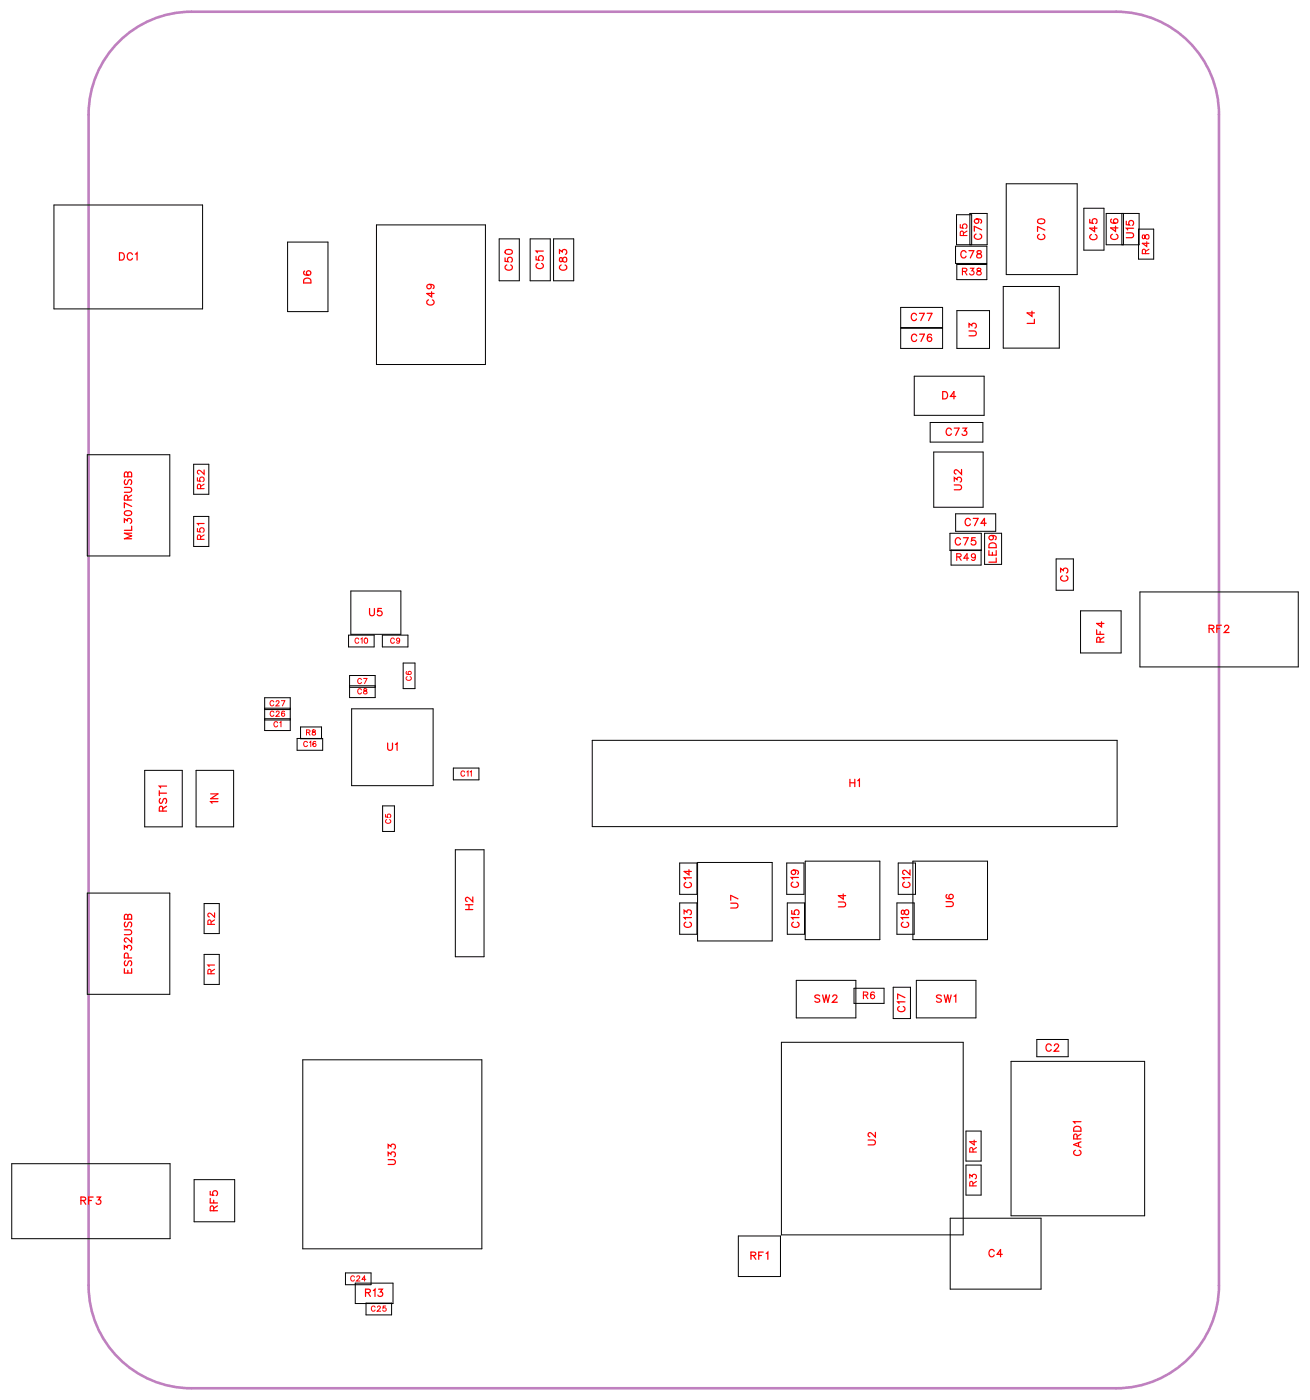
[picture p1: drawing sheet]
<svg xmlns="http://www.w3.org/2000/svg" width="127mm" height="136mm" viewBox="0 0 127 136" stroke-linecap="round" stroke-linejoin="round" font-family="sans-serif">
<path d="M11.1 4.5a10 10 0 0 1 7.5-3.4h90a10 10 0 0 1 10 10v114a10 10 0 0 1-10 10h-90a10 10 0 0 1-10-10v-114a10 10 0 0 1 2.5-6.6z" fill="none" stroke="#bf80bf" stroke-width=".25"/>
<g fill="none" stroke="#000" stroke-width=".1">
<path d="M5.3 20h14.4v10.1h-14.4zM97.9 17.9h6.9v8.8h-6.9zM28 23.6h3.9v6.7h-3.9zM36.6 21.9h10.6v13.6h-10.6zM48.6 23.3h1.9v4h-1.9zM51.6 23.3h2v4h-2zM53.9 23.3h1.9v4h-1.9zM87.6 29.9h4.1v2h-4.1zM87.6 32h4.1v1.9h-4.1zM89 36.6h6.8v3.8h-6.8zM93 24h3v1.6h-3zM93.1 25.7h2.9v1.5h-2.9z"/>
<path d="M93.1 30.2h3.2v3.7h-3.2zM94.6 23.8v-2.9h-1.5v2.9h3v-3h-1.7v3M97.6 27.9h5.5v6h-5.5zM105.5 20.3h1.9v4.1h-1.9zM107.6 20.8h3.3v3h-3.3zM109.2 20.8v3M109.3 20.8v3M110.8 22.3h1.5v2.9h-1.5zM8.5 44.3h8v9.8h-8zM18.8 50.3h1.5v2.9h-1.5zM18.8 45.2h1.5v2.9h-1.5zM34.1 57.5h4.9v4.2h-4.9z"/>
<path d="M90.5 41.1h5.1v1.9h-5.1zM90.9 44h4.8v5.4h-4.8zM92.4 51.9h3.1v1.7h-3.1zM92.6 53.5h2.9v1.5h-2.9zM93 50h3.9v1.7h-3.9zM95.8 51.9h1.7v3h-1.7zM102.8 54.4h1.7v3.1h-1.7zM105.2 59.5h3.9v4.1h-3.9zM110.9 57.6h15.4v7.3h-15.4zM14.1 75h3.6v5.5h-3.6zM19.1 75h3.6v5.5h-3.6zM25.8 67.9h2.4v3.2h-2.4z"/>
<path d="M25.8 70h2.4M25.8 68.9h2.4M25.8 70.1h2.4M25.8 69.1h2.4M28.9 71.9h2.5v1.1h-2.5zM29.2 70.8h2.1v1.1h-2.1zM33.9 61.8h2.5v1.2h-2.5zM34 65.8h2.5v2.1h-2.5zM34 66.9h2.5M34 66.8h2.5M34.2 69h7.9v7.5h-7.9zM37.2 61.8h2.5v1.2h-2.5z"/>
<path d="M37.2 78.5h1.2v2.4h-1.2zM39.2 64.5h1.2v2.5h-1.2zM44.1 74.8h2.5v1.1h-2.5zM57.6 72.1h51.1v8.4h-51.1zM8.5 86.9h8v9.9h-8zM19.9 92.9h1.4v2.9h-1.4zM19.9 88h1.4v2.9h-1.4zM44.3 82.7h2.8v10.4h-2.8zM66.1 87.9h1.7v3h-1.7zM66.1 84h1.7v3.1h-1.7zM67.9 84h7.2v7.6h-7.2zM76.6 84h1.6v3.1h-1.6z"/>
<path d="M76.6 87.9h1.7v3h-1.7zM77.5 95.4h5.8v3.7h-5.8zM78.4 83.8h7.2v7.7h-7.2zM83.1 96.2h2.9v1.5h-2.9zM86.9 96.1h1.7v3.1h-1.7zM87.3 87.9h1.7v3h-1.7zM87.4 84h1.7v3.1h-1.7zM88.8 83.8h7.3v7.7h-7.3zM89.2 95.4h5.8v3.7h-5.8zM1.1 113.3h15.4v7.3h-15.4zM18.9 114.8h3.9v4.1h-3.9zM29.5 103.2h17.4v18.4h-17.4z"/>
<path d="M76 101.5h17.7v18.7h-17.7zM92.5 118.6h8.8v6.9h-8.8zM94 110.1h1.5v2.9h-1.5zM94 113.4h1.5v2.9h-1.5zM98.4 103.3h13v15.1h-13zM100.9 101.2h3v1.7h-3zM33.6 123.9h2.5v1.2h-2.5zM34.6 124.9h3.6v2h-3.6zM35.6 126.9h2.5v1.1h-2.5zM71.8 120.3h4.2v4h-4.2z"/>
</g>
<g fill="none" stroke="#f00" stroke-width=".12">
<path d="M11.6 24.6h.3a.38 .38 0 0 1 .2 .4 .38 .38 0 0 1-.2 .3h-.3zM12.9 24.8a.26 .26 0 0 0-.3-.2 .26 .26 0 0 0-.2 .3v.1a.26 .26 0 0 0 .2 .3 .26 .26 0 0 0 .3-.2M13.2 24.7l.1-.1v.7M29.6 27.1h.2h.4l.1 .4h-.8zM29.6 26.4a.35 .35 0 0 0 .2 .4 .35 .35 0 0 0 .5-.2 .22 .22 0 0 0-.2-.2 .22 .22 0 0 0-.3 .2 .22 .22 0 0 0 .2 .2M41.7 29.2a.26 .26 0 0 0-.2 .3 .26 .26 0 0 0 .3 .2h.2a.26 .26 0 0 0 .2-.2 .26 .26 0 0 0-.1-.3M41.8 27.7a.22 .22 0 0 1 .2 .3 .22 .22 0 0 1-.4 .1 .22 .22 0 0 1 0-.4h.2a.34 .34 0 0 1 .4 .3l-.1 .1M42 28.4v.5l-.5-.3h.7M49.2 25.1v.3l.3 .1a.25 .25 0 0 1-.1-.4 .25 .25 0 0 1 .4 0 .25 .25 0 0 1-.1 .4M49.2 24.4l.3-.1a.3 .3 0 0 1 .4 .3 .38 .38 0 0 1-.4 .2 .38 .38 0 0 1-.3-.3zM49.3 25.8a.26 .26 0 0 0-.2 .3 .26 .26 0 0 0 .3 .2h.2a.26 .26 0 0 0 .3-.2 .26 .26 0 0 0-.2-.3M52.2 25v.3h.3a.25 .25 0 0 1 0-.4 .25 .25 0 0 1 .3 .1 .25 .25 0 0 1-.1 .4"/>
<path d="M52.3 25.6a.26 .26 0 0 0-.1 .3 .26 .26 0 0 0 .2 .2h.2a.26 .26 0 0 0 .3-.2 .26 .26 0 0 0-.2-.3M52.9 24.4h-.7l.1 .2M54.4 24.7v-.4l.3 .2a.24 .24 0 0 1 .4-.2 .25 .25 0 0 1-.1 .5M54.5 25.1v.3l.1 .1 .3-.5a.24 .24 0 0 1 .3 .3 .24 .24 0 0 1-.3 .2l-.1-.1-.1-.3zM54.6 25.8a.26 .26 0 0 0-.2 .3 .26 .26 0 0 0 .3 .2h.2a.26 .26 0 0 0 .3-.2 .26 .26 0 0 0-.2-.3M89.2 30.7a.26 .26 0 0 0-.3-.2 .26 .26 0 0 0-.2 .3v.1a.26 .26 0 0 0 .2 .3 .26 .26 0 0 0 .3-.2M89.2 32.7a.26 .26 0 0 0-.3-.2 .26 .26 0 0 0-.2 .3v.2a.26 .26 0 0 0 .2 .2 .26 .26 0 0 0 .3-.1M89.5 30.5h.4l-.3 .7M89.5 32.5h.5l-.4 .7M90.2 30.5h.5l-.3 .7M90.6 32.6a.35 .35 0 0 0-.4 .2 .35 .35 0 0 0 .2 .4 .22 .22 0 0 0 .3-.2 .22 .22 0 0 0-.2-.2 .22 .22 0 0 0-.3 .2M91.7 38.1h.3a.38 .38 0 0 1 .2 .4 .38 .38 0 0 1-.2 .3h-.3z"/>
<path d="M93 38.6h-.5l.3-.5v.7M94 24.6a.26 .26 0 0 0-.3-.2 .26 .26 0 0 0-.2 .3v.1a.26 .26 0 0 0 .2 .3 .26 .26 0 0 0 .3-.2M94.3 24.4h.5l-.4 .7M94.3 32.2h.5l.2 .2-.1 .3h-.6M94.3 31.9v-.4l.3 .2a.24 .24 0 0 1 .4-.2 .24 .24 0 0 1-.1 .4M95 22.8a.26 .26 0 0 0-.2 .3 .26 .26 0 0 0 .3 .2h.2a.26 .26 0 0 0 .2-.2 .26 .26 0 0 0-.1-.3M95.1 21.3a.22 .22 0 0 1 .1 .3 .22 .22 0 0 1-.3 .1 .22 .22 0 0 1 0-.4h.2a.34 .34 0 0 1 .4 .3l-.1 .1M95.1 24.4v.2l.3 .1 .1 .2a.24 .24 0 0 1-.2 .2 .24 .24 0 0 1-.3-.2l.5-.3-.1-.2zM95.5 22.4l-.7-.4v.5M100.4 30.3v.5l-.4-.3h.7M100.7 31.1v.4h-.7M101 21.4l.3-.1a.3 .3 0 0 1 .4 .3 .38 .38 0 0 1-.4 .2 .38 .38 0 0 1-.3-.3z"/>
<path d="M101.1 22.8a.26 .26 0 0 0-.1 .3 .26 .26 0 0 0 .2 .2h.2a.26 .26 0 0 0 .3-.2 .26 .26 0 0 0-.2-.3M101.7 22.4l-.7-.3v.4M106 21.4v.3h.4a.25 .25 0 0 1-.1-.4 .25 .25 0 0 1 .4 .1 .25 .25 0 0 1-.1 .4M106.2 22.8a.26 .26 0 0 0-.2 .3 .26 .26 0 0 0 .3 .2h.2a.26 .26 0 0 0 .3-.2 .26 .26 0 0 0-.2-.3M106.5 22v.5l-.5-.3h.8M108.2 21.3l-.1 .1a.35 .35 0 0 0 .3 .4 .35 .35 0 0 0 .4-.3 .22 .22 0 0 0-.2-.2 .22 .22 0 0 0-.2 .2 .22 .22 0 0 0 .2 .2M108.3 22.8a.26 .26 0 0 0-.2 .3 .26 .26 0 0 0 .3 .2h.1a.26 .26 0 0 0 .3-.2 .26 .26 0 0 0-.2-.3M108.6 22v.5l-.5-.3h.7M109.6 22.7h.5l.2 .2-.1 .2h-.6M109.6 21.5v.4h.3a.25 .25 0 0 1 0-.4 .25 .25 0 0 1 .4 .1 .25 .25 0 0 1-.1 .3M110.3 22.2h-.7l.1 .2M12.1 50.9v-.4l.3 .2a.24 .24 0 0 1 .4-.2 .24 .24 0 0 1-.1 .4"/>
<path d="M12.1 47.5h.5l.2 .2-.1 .2h-.6M12.1 49.8l.3-.1a.3 .3 0 0 1 .4 .3 .38 .38 0 0 1-.4 .2 .38 .38 0 0 1-.3-.3zM12.2 46.7l-.1 .2 .1 .3 .2-.1 .2-.4h.1l.1 .2-.1 .3M12.4 48.7v-.4l-.2-.1-.1 .5h.7M12.4 46.1v-.1h-.2l-.1 .4h.7v-.3l-.1-.2-.2 .1-.1 .4M12.8 49.3l-.7-.3v.4M12.8 51.2v.4h-.7M12.8 51.9h-.7l.7 .3-.7 .2h.7M12.8 48.2l-.4 .2M36 59.2v.5l.2 .2 .2-.1v-.6M37.1 59.2h-.3v.3a.25 .25 0 0 1 .3 0 .25 .25 0 0 1 0 .4 .25 .25 0 0 1-.4-.1M92.6 41.8a.26 .26 0 0 0-.3-.1 .26 .26 0 0 0-.2 .2v.2a.26 .26 0 0 0 .2 .3 .26 .26 0 0 0 .3-.2"/>
<path d="M92.9 47.2h.5l.2 .2-.1 .2-.6 .1M92.9 46.9v-.4l.2 .2a.24 .24 0 0 1 .4-.2 .24 .24 0 0 1-.1 .4M92.9 41.7h.4l-.3 .7M93.5 52.5a.26 .26 0 0 0-.3-.2 .26 .26 0 0 0-.2 .3v.2a.26 .26 0 0 0 .2 .3 .26 .26 0 0 0 .3-.2M93.6 45.7v.5l-.4-.4-.2-.1-.1 .2v.1l.1 .1M93.7 41.7h.4l-.2 .2a.24 .24 0 0 1 .1 .4 .24 .24 0 0 1-.4 0M93.7 52.3h.5l-.3 .8M94.4 50.6a.26 .26 0 0 0-.3-.1 .26 .26 0 0 0-.2 .2v.2a.26 .26 0 0 0 .2 .3 .26 .26 0 0 0 .3-.2M94.7 50.5h.5l-.4 .7M94.9 52.3h-.3l-.1 .4a.25 .25 0 0 1 .4-.1 .25 .25 0 0 1 0 .4 .25 .25 0 0 1-.4-.1M96 50.9h-.5l.3-.4v.7M96.2 53.6v.4h.7v-.4"/>
<path d="M96.3 52.9l.2-.1 .3 .1 .1 .4h-.7zM96.5 52.1a.22 .22 0 0 1 .2 .3 .22 .22 0 0 1-.4 .1 .22 .22 0 0 1 0-.3l.2-.1a.34 .34 0 0 1 .4 .3l-.1 .1M96.6 53.8v.2M96.9 54.3v.4h-.7M103.2 55.7v-.4l.3 .2a.24 .24 0 0 1 .4-.1 .24 .24 0 0 1-.1 .4M103.4 56.1a.26 .26 0 0 0-.2 .3 .26 .26 0 0 0 .3 .2h.1a.26 .26 0 0 0 .3-.2 .26 .26 0 0 0-.1-.3M15.5 77.2h.7M15.5 77v.4M15.6 77.7l-.1 .2 .1 .3 .2-.1 .2-.4h.1l.1 .2-.1 .3M15.8 79v-.4l-.2-.1-.1 .2v.3h.7M16.2 76.5h-.7l.1 .2M16.2 78.5l-.4 .2"/>
<path d="M20.5 77.3h.7l-.7 .5h.7M21.2 78h-.7l.1 .2M37.7 72.3v.5l.2 .2 .3-.1v-.6M38.5 72.5l.1-.2v.7M82.7 75.9v.7M82.7 76.2h.5M83.2 75.9v.7M83.5 76l.1-.1v.7M106.7 61.3v.4h.7M107.1 62.5l-.1-.4-.1-.1-.2 .2v.3h.7M107.1 61.5v.2M107.2 60.5v.5l-.5-.3h.7"/>
<path d="M107.4 62l-.3 .3M117.7 61.2h.4v-.2l-.1-.1h-.3v.7M117.9 61.2l.2 .4M118.4 61.2h.3M118.9 60.9h-.5v.7M119.2 61l.1-.1h.1l.2 .1-.1 .2-.4 .4h.5M12.1 92.4v-.3l.3 .2a.24 .24 0 0 1 .4-.2 .24 .24 0 0 1-.1 .4M12.1 90.5h.5l.2 .2-.1 .3h-.6M12.1 94.3v.4h.7v-.4M12.2 93.5l-.1 .2 .1 .3 .2-.1 .2-.4h.1l.1 .2-.1 .3M12.2 89.8l-.1 .1 .1 .3h.2l.2-.4h.1l.1 .1-.1 .3M12.4 89.2v-.2h-.2l-.1 .5h.7v-.3l-.1-.2-.2 .1-.1 .4"/>
<path d="M12.4 94.5v.2M12.5 93.3l-.1-.5h-.2l-.1 .5h.7M12.8 91.3v.4l-.3-.3-.3-.1-.1 .1v.2l.2 .1M45.3 88.5h.7M45.3 88.1h.7M45.6 88.1v.4M46 87.3v.5l-.3-.3-.3-.2-.1 .2v.1l.2 .2M66.6 89v-.4l.2 .2a.24 .24 0 0 1 .4-.2 .24 .24 0 0 1-.1 .4M66.7 89.8a.26 .26 0 0 0-.1 .3 .26 .26 0 0 0 .2 .2h.2a.26 .26 0 0 0 .3-.2 .26 .26 0 0 0-.2-.3M66.7 85.9a.26 .26 0 0 0-.1 .3 .26 .26 0 0 0 .2 .2h.2a.26 .26 0 0 0 .3-.2 .26 .26 0 0 0-.2-.3M67 84.7v.5l-.4-.4h.7M67.3 89.3h-.7l.1 .2"/>
<path d="M67.3 85.5h-.7l.1 .1M71.1 87.9h.5l.2 .2-.1 .3h-.6M71.8 87.5l-.7-.3v.4M77 88.6v.4h.4a.25 .25 0 0 1-.1-.4 .25 .25 0 0 1 .4 .1 .25 .25 0 0 1-.1 .3M77.2 85.9a.26 .26 0 0 0-.2 .3 .26 .26 0 0 0 .3 .2h.1a.26 .26 0 0 0 .3-.2 .26 .26 0 0 0-.2-.3M77.2 89.8a.26 .26 0 0 0-.2 .3 .26 .26 0 0 0 .3 .2h.2a.26 .26 0 0 0 .3-.2 .26 .26 0 0 0-.2-.3M77.2 84.7a.22 .22 0 0 1 .2 .3 .22 .22 0 0 1-.3 .1 .22 .22 0 0 1 0-.4h.1a.34 .34 0 0 1 .5 .3l-.1 .1M77.7 85.4h-.7l.1 .2M77.8 89.3h-.8l.2 .2M79.8 97l-.2-.1-.3 .1 .1 .1 .4 .3v.1l-.2 .1-.3-.1M80.1 96.9l.1 .7 .2-.7 .2 .7 .1-.7M81 97l.2-.1h.1l.1 .1-.1 .2-.3 .4h.5"/>
<path d="M81.6 87.8h.5l.2 .2-.1 .2-.6 .1M82.1 87v.5l-.5-.3h.7M87.5 98a.26 .26 0 0 0-.1 .3 .26 .26 0 0 0 .2 .2h.2a.26 .26 0 0 0 .3-.2 .26 .26 0 0 0-.2-.3M87.8 88.6v.4h.1l.3-.4a.24 .24 0 0 1 .2 .2 .24 .24 0 0 1-.2 .2l-.1-.1-.1-.3zM87.9 89.8a.26 .26 0 0 0-.2 .3 .26 .26 0 0 0 .3 .2h.2a.26 .26 0 0 0 .2-.2 .26 .26 0 0 0-.1-.3M88 85.9a.26 .26 0 0 0-.2 .3 .26 .26 0 0 0 .3 .2h.2a.26 .26 0 0 0 .3-.2 .26 .26 0 0 0-.2-.3M88.1 97.5h-.7l.1 .2M88.1 97.1l-.7-.3v.4M88.4 89.3h-.7l.2 .2M88.6 85.4h-.8l.2 .2M88.6 84.7v.5l-.4-.4-.2-.1-.2 .1v.2l.2 .1M91.6 97l-.2-.1-.3 .1 .1 .1 .4 .2v.2l-.2 .1-.3-.1"/>
<path d="M91.9 96.9l.2 .7 .1-.7 .2 .7 .2-.7M92.1 87.8h.5l.2 .2-.1 .2h-.6M92.2 87.1h-.1a.35 .35 0 0 0 .2 .4 .35 .35 0 0 0 .5-.2 .22 .22 0 0 0-.2-.2 .22 .22 0 0 0-.3 .2 .22 .22 0 0 0 .2 .2M92.8 97l.2-.1v.7M7.9 116.9l.4-.1v-.1l-.1-.2h-.3v.7M8.1 116.9l.2 .3M8.6 116.9h.3M9.1 116.5h-.5v.7M9.4 116.5h.4l-.2 .3a.24 .24 0 0 1 .2 .4 .25 .25 0 0 1-.5-.1M20.5 116v.3l.3 .1a.25 .25 0 0 1 0-.4 .25 .25 0 0 1 .3 0 .25 .25 0 0 1-.1 .4M20.5 116.7v.4h.7M20.8 117.9v-.4l-.2-.1-.1 .2v.3h.7"/>
<path d="M20.8 116.8v.3M21.2 117.4l-.4 .2M37.8 112.9h.5l.2 .2-.1 .2-.6 .1M37.8 112.5v-.3l.2 .2a.24 .24 0 0 1 .4-.2 .24 .24 0 0 1-.1 .4M37.8 111.8v-.4l.2 .2a.24 .24 0 0 1 .4-.2 .25 .25 0 0 1-.1 .5M84.5 111h.5l.2 .2-.1 .2h-.6M85.2 110.2v.5l-.3-.3-.3-.1-.1 .1v.1l.2 .2M102.3 101.8a.26 .26 0 0 0-.3-.2 .26 .26 0 0 0-.2 .3v.2a.26 .26 0 0 0 .2 .2 .26 .26 0 0 0 .3-.1M102.6 101.8l.1-.2h.2l.1 .2-.1 .2-.3 .3h.5M104.5 109.8a.39 .39 0 0 1 .7 .1v.2h-.7zM104.7 112a.26 .26 0 0 0-.2 .3 .26 .26 0 0 0 .3 .2h.1a.26 .26 0 0 0 .3-.2 .26 .26 0 0 0-.2-.3M104.8 110.9v-.4l-.2-.1-.1 .5h.7"/>
<path d="M105 111.3v.3M105.2 109.2h-.7l.1 .2M105.2 111.2l-.7 .2 .7 .3M105.2 110.4l-.4 .2M35.6 125.8h.4v-.2l-.1-.1h-.3v.7M35.8 125.8l.2 .4M36.3 125.6l.2-.1v.7M36.8 125.5h.4l-.2 .3a.24 .24 0 0 1 .2 .3 .24 .24 0 0 1-.4 0M73.1 122.2h.4l.1-.2-.2-.1h-.3v.7M73.3 122.2l.3 .4M73.8 122.2h.3M74.3 121.9h-.5v.7"/>
<path d="M74.6 122l.1-.1v.7M96.7 121.8a.26 .26 0 0 0-.3-.2 .26 .26 0 0 0-.2 .3v.2a.26 .26 0 0 0 .2 .2 .26 .26 0 0 0 .3-.1M97.5 122.1h-.5l.4-.5v.7"/>
</g>
<g fill="none" stroke="#f00" stroke-width=".1">
<path d="M26.6 68.3a.19 .19 0 0 0-.2-.1 .19 .19 0 0 0-.1 .2v.1a.19 .19 0 0 0 .1 .2 .19 .19 0 0 0 .2-.1M26.7 69.3a.19 .19 0 0 0-.3-.1 .19 .19 0 0 0-.1 .2v.1a.19 .19 0 0 0 .1 .2 .19 .19 0 0 0 .3-.1M26.9 68.3l.2-.1 .1 .2-.4 .3h.4M26.9 69.3l.2-.1 .1 .2-.3 .3h.3M27 70.4a.19 .19 0 0 0-.2-.1 .19 .19 0 0 0-.1 .1v.2a.19 .19 0 0 0 .1 .2 .19 .19 0 0 0 .2-.2M27.2 70.3h.1v.5M27.4 68.2h.3l-.2 .5M27.7 69.3v-.1a.22 .22 0 0 0-.3 .3 .22 .22 0 0 0 .3 .2 .16 .16 0 0 0-.1-.3 .16 .16 0 0 0-.2 .2M29.8 71.3h.3l.1-.2h-.4v.5M29.9 72.3a.19 .19 0 0 0-.2-.1 .19 .19 0 0 0-.1 .2v.1a.19 .19 0 0 0 .1 .2 .19 .19 0 0 0 .2-.1M30 71.3l.2 .3M30.1 72.3l.1-.1v.5"/>
<path d="M30.4 71.1v.1l.3 .2a.17 .17 0 0 1-.2 .2 .17 .17 0 0 1-.1-.2l.3-.2v-.1zM30.7 72.2a.22 .22 0 0 0-.3 .2 .22 .22 0 0 0 .3 .2 .16 .16 0 0 0 0-.2 .16 .16 0 0 0-.3 .1M34.9 62.2a.19 .19 0 0 0-.2-.1 .19 .19 0 0 0-.2 .2v.1a.19 .19 0 0 0 .2 .2 .19 .19 0 0 0 .2-.1M35.1 62.2l.1-.1v.5M35.2 66.2a.19 .19 0 0 0-.2-.2 .19 .19 0 0 0-.2 .2v.2a.19 .19 0 0 0 .2 .2 .19 .19 0 0 0 .2-.2M35.2 67.2a.19 .19 0 0 0-.2-.2 .19 .19 0 0 0-.2 .2v.2a.19 .19 0 0 0 .2 .2 .19 .19 0 0 0 .2-.2M35.4 66h.3l-.2 .6M35.4 67.1v.1l.3 .2a.16 .16 0 0 1-.2 .2 .16 .16 0 0 1-.1-.3l.3-.1v-.1zM35.5 62.1a.23 .23 0 0 1 .3 .3 .23 .23 0 0 1-.3 .2l-.1-.2zM37.5 79.3v.2l.2 .1a.18 .18 0 0 1 0-.3 .18 .18 0 0 1 .3 0 .18 .18 0 0 1-.1 .3M37.6 79.8a.19 .19 0 0 0-.1 .2 .19 .19 0 0 0 .2 .1h.1a.19 .19 0 0 0 .2-.1 .19 .19 0 0 0-.1-.2M38.4 62.2a.19 .19 0 0 0-.2-.1 .19 .19 0 0 0-.2 .2v.1a.19 .19 0 0 0 .2 .2 .19 .19 0 0 0 .2-.1"/>
<path d="M38.9 62.3a.16 .16 0 0 1-.2 .1 .16 .16 0 0 1-.1-.2 .16 .16 0 0 1 .3 0l-.1 .4-.2-.1M39.6 65.4h-.1a.22 .22 0 0 0 .3 .3 .22 .22 0 0 0 .2-.3 .16 .16 0 0 0-.3 .1 .16 .16 0 0 0 .2 .2M39.6 65.9a.19 .19 0 0 0-.1 .2 .19 .19 0 0 0 .2 .1h.1a.19 .19 0 0 0 .2-.1 .19 .19 0 0 0-.1-.2M45.2 75.2a.19 .19 0 0 0-.2-.1 .19 .19 0 0 0-.1 .1v.2a.19 .19 0 0 0 .1 .2 .19 .19 0 0 0 .2-.2M45.4 75.1h.1v.5M45.7 75.1h.2v.5M34.5 124.3a.19 .19 0 0 0-.2-.1 .19 .19 0 0 0-.2 .2v.1a.19 .19 0 0 0 .2 .2 .19 .19 0 0 0 .2-.1M34.7 124.3l.2-.1 .1 .1-.3 .4h.3M35.6 124.5h-.4l.3-.3v.5M36.5 127.3a.19 .19 0 0 0-.2-.2 .19 .19 0 0 0-.2 .2v.2a.19 .19 0 0 0 .2 .1 .19 .19 0 0 0 .2-.1M36.7 127.3l.2-.2 .1 .2-.3 .3h.3M37.5 127.1h-.2v.3a.18 .18 0 0 1 .2-.1 .18 .18 0 0 1 0 .3 .18 .18 0 0 1-.3-.1"/>
</g>
<g fill="none" stroke="#f00" stroke-width=".11">
<path d="M93.4 21.9v.3h.3a.23 .23 0 0 1 0-.3 .23 .23 0 0 1 .4 0 .23 .23 0 0 1-.1 .3M93.7 26.4h.3l.1-.2-.4-.1v.7M93.8 22.9l-.1-.3-.2-.1-.1 .4h.7M93.9 26.4l.2 .4M94.1 22.5l-.3 .2M94.4 26.1h.4l-.2 .3a.22 .22 0 0 1 .1 .3 .22 .22 0 0 1-.3-.1M95.1 26.1v.2l.4 .2a.22 .22 0 0 1-.2 .3 .22 .22 0 0 1-.3-.3l.5-.2-.1-.2zM111.2 22.9v.3h.1l.3-.4a.22 .22 0 0 1 .2 .3 .22 .22 0 0 1-.2 .2l-.2-.4zM111.5 24.7l-.1-.4h-.2v.4h.6M111.6 23.5v.5l-.4-.3h.6M111.8 24.3l-.3 .2M19.2 51.4v.3l.3 .1a.23 .23 0 0 1 0-.4 .23 .23 0 0 1 .3 .1 .23 .23 0 0 1-.1 .3"/>
<path d="M19.2 46.5v.3h.3a.23 .23 0 0 1 0-.3 .23 .23 0 0 1 .3 0 .23 .23 0 0 1-.1 .4M19.5 52.5v-.4h-.2l-.1 .4h.7M19.5 47.6v-.4h-.2l-.1 .4h.7M19.9 51h-.7l.1 .1M19.9 45.7v.5l-.6-.4-.1 .2 .2 .1M19.9 52.1l-.4 .2M19.9 47.1l-.4 .3M93.1 54.2h.4v-.2l-.4-.1v.7M93.3 54.2l.2 .4M94.3 54.3h-.5l.3-.4v.7M94.9 54.1a.2 .2 0 0 1-.3 .2 .2 .2 0 0 1 0-.3 .2 .2 0 0 1 .3 0v.1a.31 .31 0 0 1-.2 .5l-.1-.1M20.5 94.8v-.4h-.2l-.1 .4h.7"/>
<path d="M20.5 90v-.4h-.2l-.1 .4h.7M20.9 93.9h-.7l.2 .2M20.9 88.9v.4l-.5-.4-.2 .2 .2 .2M20.9 94.4l-.4 .2M20.9 89.5l-.4 .3M84 96.9l.4-.1v-.2h-.4v.6M84.2 96.9l.3 .3M85.1 96.7v-.1a.32 .32 0 0 0-.4 .2 .32 .32 0 0 0 .2 .4 .2 .2 0 0 0 .2-.2 .2 .2 0 0 0-.2-.2 .2 .2 0 0 0-.2 .2M94.4 114.7v-.4l.2 .2a.22 .22 0 0 1 .4-.1 .22 .22 0 0 1-.1 .3M94.7 112.1l-.1-.3-.2-.1v.4h.6M94.7 115.4l-.1-.3-.2-.1v.4h.6M94.8 111v.5l-.4-.4h.6"/>
<path d="M95 111.7l-.3 .2M95 115l-.3 .2"/>
</g>
<g font-size="1.2" fill="#fff">
<text x="95.8" y="23.4" transform="rotate(-90 95.8 23.4)">C79</text>
<text x="102" y="23.4" transform="rotate(-90 102 23.4)">C70</text>
<text x="107.1" y="23.4" transform="rotate(-90 107.1 23.4)">C45</text>
<text x="109.1" y="23.4" transform="rotate(-90 109.1 23.4)">C46</text>
<text x="110.6" y="23.2" transform="rotate(-90 110.6 23.2)">U15</text>
<text x="11.6" y="25.6">DC1</text>
<text x="30.6" y="27.6" transform="rotate(-90 30.6 27.6)">D6</text>
<text x="42.5" y="29.8" transform="rotate(-90 42.5 29.8)">C49</text>
<text x="50.2" y="26.4" transform="rotate(-90 50.2 26.4)">C50</text>
<text x="53.2" y="26.2" transform="rotate(-90 53.2 26.2)">C51</text>
<text x="55.4" y="26.4" transform="rotate(-90 55.4 26.4)">C83</text>
<text x="93.4" y="25.4">C78</text>
<text x="88.6" y="31.5">C77</text>
<text x="88.6" y="33.5">C76</text>
<text x="95.3" y="32.8" transform="rotate(-90 95.3 32.8)">U3</text>
<text x="101" y="31.5" transform="rotate(-90 101 31.5)">L4</text>
<text x="91.7" y="39.1">D4</text>
<text x="92" y="42.7">C73</text>
<text x="93.9" y="47.7" transform="rotate(-90 93.9 47.7)">U32</text>
<text x="13.1" y="52.5" transform="rotate(-90 13.1 52.5)">ML307RUSB</text>
<text x="92.9" y="53.4">C75</text>
<text x="93.9" y="51.5">C74</text>
<text x="97.2" y="54.8" transform="rotate(-90 97.2 54.8)">LED9</text>
<text x="104.2" y="56.6" transform="rotate(-90 104.2 56.6)">C3</text>
<text x="35.9" y="60.2">U5</text>
<text x="107.7" y="62.6" transform="rotate(-90 107.7 62.6)">RF4</text>
<text x="117.6" y="61.9">RF2</text>
<text x="37.7" y="73.3">U1</text>
<text x="82.6" y="76.9">H1</text>
<text x="16.5" y="79" transform="rotate(-90 16.5 79)">RST1</text>
<text x="21.5" y="78.3" transform="rotate(-90 21.5 78.3)">1N</text>
<text x="46.3" y="88.6" transform="rotate(-90 46.3 88.6)">H2</text>
<text x="67.6" y="86.5" transform="rotate(-90 67.6 86.5)">C14</text>
<text x="72.1" y="88.5" transform="rotate(-90 72.1 88.5)">U7</text>
<text x="78" y="86.4" transform="rotate(-90 78 86.4)">C19</text>
<text x="82.6" y="88.3" transform="rotate(-90 82.6 88.3)">U4</text>
<text x="88.8" y="86.5" transform="rotate(-90 88.8 86.5)">C12</text>
<text x="93.1" y="88.3" transform="rotate(-90 93.1 88.3)">U6</text>
<text x="13.1" y="94.8" transform="rotate(-90 13.1 94.8)">ESP32USB</text>
<text x="67.6" y="90.3" transform="rotate(-90 67.6 90.3)">C13</text>
<text x="78.1" y="90.3" transform="rotate(-90 78.1 90.3)">C15</text>
<text x="88.7" y="90.3" transform="rotate(-90 88.7 90.3)">C18</text>
<text x="79.2" y="97.9">SW2</text>
<text x="88.4" y="98.5" transform="rotate(-90 88.4 98.5)">C17</text>
<text x="91.1" y="97.9">SW1</text>
<text x="101.7" y="102.6">C2</text>
<text x="38.8" y="113.4" transform="rotate(-90 38.8 113.4)">U33</text>
<text x="85.5" y="111.5" transform="rotate(-90 85.5 111.5)">U2</text>
<text x="105.5" y="112.5" transform="rotate(-90 105.5 112.5)">CARD1</text>
<text x="7.8" y="117.5">RF3</text>
<text x="21.5" y="117.9" transform="rotate(-90 21.5 117.9)">RF5</text>
<text x="73" y="122.9">RF1</text>
<text x="96.2" y="122.6">C4</text>
<text x="35.5" y="126.5">R13</text>
</g>
<g font-size="1.1" fill="#fff">
<text x="94.4" y="23" transform="rotate(-90 94.4 23)">R5</text>
<text x="93.6" y="27">R38</text>
<text x="112.1" y="24.7" transform="rotate(-90 112.1 24.7)">R48</text>
<text x="20.1" y="47.6" transform="rotate(-90 20.1 47.6)">R52</text>
<text x="20.1" y="52.6" transform="rotate(-90 20.1 52.6)">R51</text>
<text x="93" y="54.8">R49</text>
<text x="21.2" y="94.8" transform="rotate(-90 21.2 94.8)">R1</text>
<text x="21.2" y="90" transform="rotate(-90 21.2 90)">R2</text>
<text x="84" y="97.5">R6</text>
<text x="95.3" y="112.2" transform="rotate(-90 95.3 112.2)">R4</text>
<text x="95.3" y="115.5" transform="rotate(-90 95.3 115.5)">R3</text>
</g>
<g font-size=".9" fill="#fff">
<text x="34.5" y="62.8">C10</text>
<text x="38" y="62.8">C9</text>
<text x="26.2" y="68.9">C27</text>
<text x="26.2" y="69.9">C26</text>
<text x="26.6" y="71">C1</text>
<text x="29.8" y="71.8">R8</text>
<text x="34.8" y="66.8">C7</text>
<text x="34.8" y="67.8">C8</text>
<text x="40.2" y="66.3" transform="rotate(-90 40.2 66.3)">C6</text>
<text x="29.5" y="72.9">C16</text>
<text x="44.8" y="75.8">C11</text>
<text x="38.2" y="80.2" transform="rotate(-90 38.2 80.2)">C5</text>
<text x="34.1" y="124.9">C24</text>
<text x="36.1" y="127.9">C25</text>
</g>
</svg>
